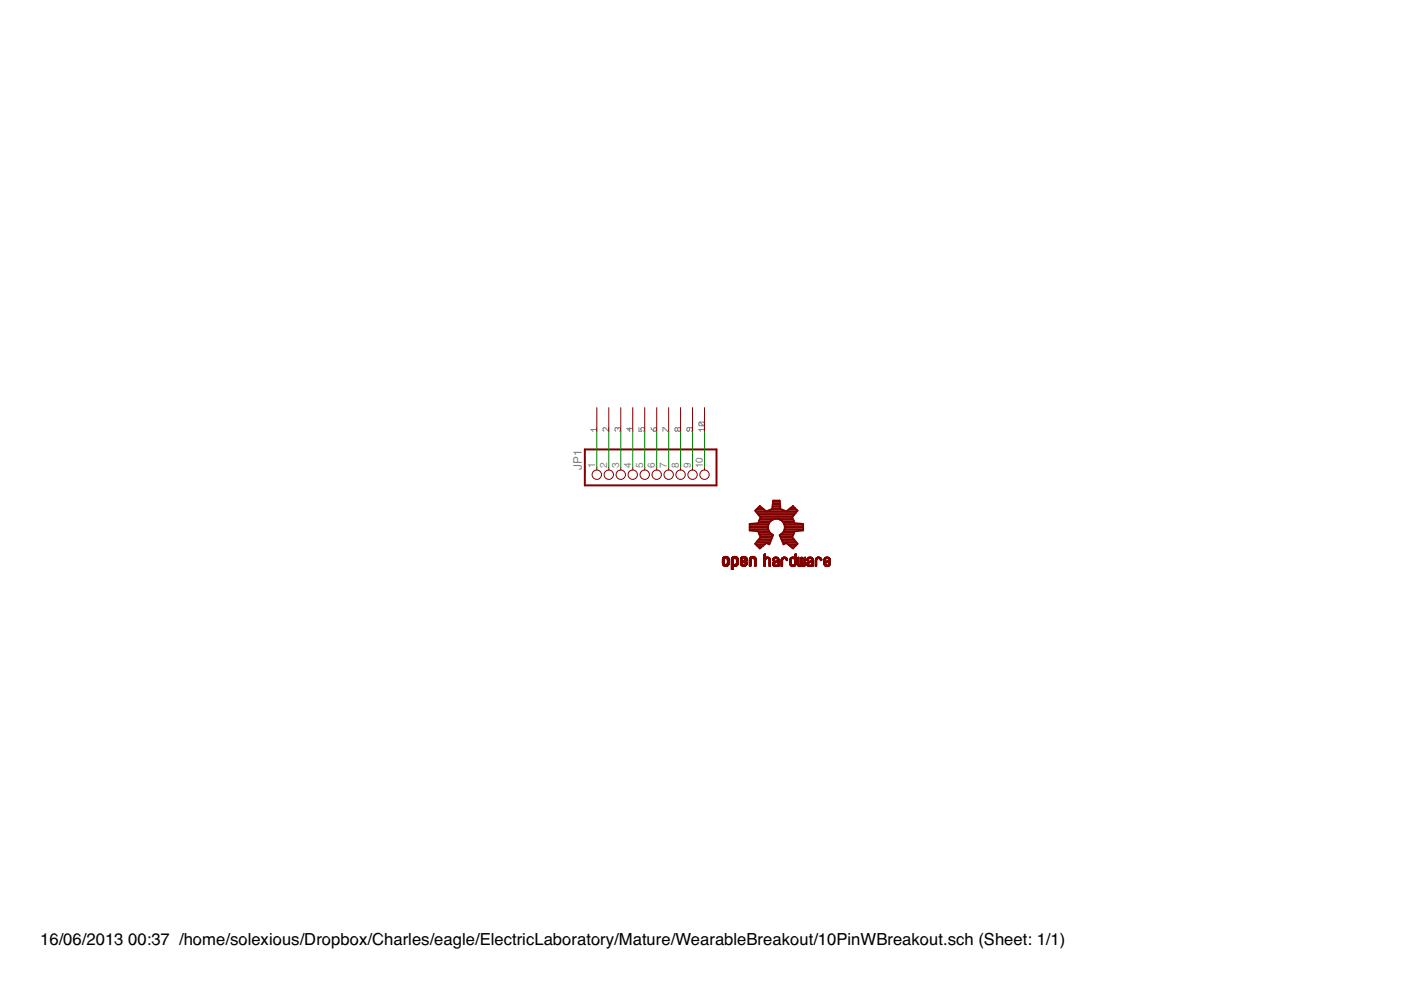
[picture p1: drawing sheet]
<svg xmlns="http://www.w3.org/2000/svg" width="297mm" height="210mm" viewBox="0 0 297 210" stroke-linecap="round" stroke-linejoin="round" font-family="sans-serif">
<g fill="none" stroke="#808080" stroke-width=".21">
<path d="M126.5 91.1h-1.2l.4 .3M126.5 90.7v.7M129 90.7v.7l-.8-.7-.4 .1v.4l.3 .2M131 90.8l-.2-.1-.4 .1v.4l.2 .2M131 90.8l.2-.1 .4 .1v.4l-.2 .2M131 90.8v.3M133.5 90.7v.7l-.6-.6h1.2M135.5 90.7v.7h.6l-.3-.3 .3-.4h.3l.2 .1v.4l-.2 .2M138 90.7l.6 .7M138.6 90.8l.2-.1 .4 .1v.4l-.2 .2h-.4zM140.5 91.4v-.7h.2l.8 .7h.2M143.7 90.8l-.2-.1-.4 .1v.4l.2 .2 .4-.2"/>
<path d="M143.7 90.8l.2-.1 .4 .1v.4l-.2 .2-.4-.2M143.7 90.8v.4M146.2 90.7v.5l-.2 .2-.4-.2v-.4l.2-.1h.8l.2 .1v.4l-.2 .2M148.4 89.5h.7l.2 .2v.4l-.2 .2M148.4 89.5l-.2 .2v.4l.2 .2h.7M148.4 89.5l.7 .8M149.3 91.1h-1.1l.3 .3M149.3 90.7v.7"/>
</g>
<g fill="none" stroke="#800000" stroke-width=".21">
<path d="M126.5 86.4v5.1M126.5 99.1v.6M129.1 86.4v5.1M129.1 99.1v.6M131.6 86.4v5.1M131.6 99.1v.6M134.2 86.4v5.1M134.2 99.1v.6M136.7 86.4v5.1M136.7 99.1v.6M139.2 86.4v5.1M139.2 99.1v.6"/>
<path d="M141.8 86.4v5.1M141.8 99.1v.6M144.3 86.4v5.1M144.3 99.1v.6M146.8 86.4v5.1M146.8 99.1v.6M149.4 86.4v5.1M149.4 99.1v.6M153.2 119.5h.4M153.2 119.4h.3M153.2 119.3h.3M153.2 119.2h.3"/>
<path d="M153.2 119.1h.3M153.2 119h.3M153.2 118.9h.3M153.2 118.8h.3M153.2 118.7h.3M153.2 119.6l.5 .1M153.2 119.6h.4M153.2 119.7h.6M153.2 118.4h1.4M153.2 119.7h1.3M153.2 118.3h1.3M153.3 119.8h1.2"/>
<path d="M153.3 118.3h1.2M153.3 118.2h1.2M153.4 119.9h1M153.4 118.2h1M153.5 118.1h.8M153.5 120h.8M153.6 118.6h-.4M153.6 118.5h-.4M153.7 118.4l-.5 .1M153.7 118h.4M153.7 118.4h-.5M153.8 118h.2"/>
<path d="M154 118.4h.6M154.1 119.7h.5M154.1 118.4l.5 .1M154.2 118.5h.4M154.2 119.5h.4M154.2 118.6h.4M154.2 119.4h.4M154.2 119.3h.4M154.2 119.2h.4M154.2 119.1h.4M154.2 119h.4M154.2 118.9h.4"/>
<path d="M154.2 118.8h.4M154.2 118.7h.4M154.6 119.7h-.6M154.6 119.6h-.5M155.1 120h1.1M155.1 119.8h1.3M155.1 119.7h1.4M155.1 119.7h.6M155.1 119.6l.5 .1M155.1 119.6h.4M155.1 119.5h.4M155.1 119.4h.4"/>
<path d="M155.1 119.4h.3M155.1 119.3h.3M155.1 119.2h.3M155.1 119.1h.3M155.1 119h.3M155.1 118.9h.3M155.1 118.8h.3M155.1 118.7h.3M155.2 118.3h1.2M155.2 118.2h1.2M155.3 118.2h1M155.4 118.1h.8"/>
<path d="M155.5 118.6h-.4M155.5 118.5h-.4M155.6 118.4l-.5 .1M155.6 118h.4M155.6 118.4h-.5M155.7 118h.2M155.9 119.7h.6M156 118.4h.5M156 119.7h.5M156.1 118.5h.4M156.1 118.6h.4M156.1 119.5h.4"/>
<path d="M156.1 119.4h.4M156.1 119.3h.4M156.1 119.2h.4M156.1 119.1h.4M156.1 119h.4M156.1 118.9h.4M156.1 118.8h.4M156.1 118.7h.4M156.3 119.9l-1.2 .1M156.3 119.9h-1.2M156.4 119.8l-1.3 .1M156.5 118.3l-1.4 .1"/>
<path d="M156.5 119.6h-.4M156.5 119.5h-.4M157 119.6l.5 .1M157 119.6h.5M157 119.5h.4M157 118.9h1.4M157 118.8l.4 .1M157 118.8h.3M157 118.6h.4M157 119.7h.6M157.1 119.7h1.2M157.1 118.4h1.3"/>
<path d="M157.1 119.8h1.2M157.1 118.3h1.2M157.1 118.2h1.2M157.2 119.9h1M157.2 118.2h1M157.3 118.1h.8M157.3 120h.8M157.4 118.7h-.4M157.4 119.4h-.4M157.4 118.6h-.4M157.4 118.5h-.4M157.5 119.4h-.5"/>
<path d="M157.5 118.4l-.5 .1M157.5 118h.4M157.6 119.3h-.6M157.6 118.4h-.6M157.6 118.9h.8M157.6 118h.2M157.7 119.3h-.7M157.7 118.8h.7M157.8 119.7h.5M157.8 119.2h-.8M157.8 118.7h.6M157.8 118.4h.6"/>
<path d="M157.9 119.1l-.9 .1M157.9 118.4h.5M157.9 118.7h.5M158 119.6h.4M158 118.5h.4M158 119.5h.4M158 118.6h.4M158 119.4h.4M158.1 119.4h.3M158.1 119.3h.3M158.1 119.1h-1.1M158.1 119l-1.1 .1"/>
<path d="M158.2 119.2h.2M158.3 119h-1.3M158.4 118.9l-1.4 .1M158.4 119.6l-.5 .1M158.9 119.9h.4M158.9 119.8h.4M158.9 119.7h.4M158.9 119.6h.4M158.9 119.5h.4M158.9 119.4h.4M158.9 119.3h.4M158.9 119.2h.4"/>
<path d="M158.9 119.1h.4M158.9 119h.4M158.9 118.9h.4M158.9 118.8h.4M158.9 118.7h.4M158.9 118.6h.4M159 118.4h1.3M159 118.3h1.3M159 118.3h1.2M159 118.2h1.2M159.1 118.2h1M159.2 118.1h.8"/>
<path d="M159.2 120h-.3M159.3 119.9l-.4 .1M159.3 118.6h-.4M159.3 118.5h-.4M159.4 118.4l-.5 .1M159.4 118h.4M159.5 118.4h-.6M159.5 118h.2M159.8 118.4h.5M159.8 118.4l.5 .1M159.9 118.5h.4M159.9 118.6h.5"/>
<path d="M160 119.9h.4M160 119.8h.4M160 119.7h.4M160 119.6h.4M160 119.5h.4M160 119.4h.4M160 119.3h.4M160 119.2h.4M160 119.1h.4M160 119h.4M160 118.9h.4M160 118.8h.4"/>
<path d="M160 118.7h.4M160 118.6h.4M160.3 120h-.3M160.4 119.9l-.4 .1M162 119.9h.3M162 119.8h.3M162 119.7h.3M162 119.6h.3M162 119.5h.3M162 119.4h.3M162 119.3h.3M162 119.2h.3"/>
<path d="M162 119.1h.3M162 119h.3M162 118.9h.3M162 118.8h.3M162 118.7h.3M162 118.6h.3M162 118.4h1.2M162 118.3h1.2M162 118.2l1.1 .1M162 118.2h1.1M162 118.1l.3 .1M162 118.1h.3"/>
<path d="M162 118h.3M162 117.9h.3M162 117.8h.3M162 117.7h.3M162 117.6h.3M162 117.5h.3M162.1 117.5h.2M162.3 120h-.3M162.4 118.6h-.4M162.4 118.5h-.4M162.4 118.2h.6M162.5 118.4l-.5 .1"/>
<path d="M162.6 118.4h-.6M162.6 118.1h.1M162.8 118.4h.5M162.9 118.4l.4 .1M162.9 118.5h.4M163 118.6h.3M163.1 118.8h.3M163.1 118.7h.3M163.1 119.9h.3M163.1 119.8h.3M163.1 119.7h.3M163.1 119.6h.3"/>
<path d="M163.1 119.5h.3M163.1 119.4h.3M163.1 119.3h.3M163.1 119.2h.3M163.1 119.1h.3M163.1 119h.3M163.1 118.9h.3M163.3 120h-.2M163.8 119.7h.3M163.8 119.6l.3 .1M163.8 119.6h.3M163.8 118.9h.2"/>
<path d="M163.8 118.8h.3M163.8 118.7h.3M163.8 119.8h.5M163.8 119.7h.4M163.8 119.5h.4M163.9 119.8l.8 .1M163.9 119.9h.8M163.9 118.4h1.2M164 120h.7M164 118.3h1M164.1 118.8l-.3 .1M164.1 118.2h.8"/>
<path d="M164.1 119.5h-.3M164.1 119.1h1.1M164.1 118.7h-.3M164.1 118.6h-.3M164.2 118.6h-.4M164.2 118.2h.6M164.2 119.4h-.4M164.2 118.5h-.3M164.3 119.1h.9M164.3 118.4l-.4 .1M164.3 119.4h-.4M164.4 119h.8"/>
<path d="M164.4 118.4h-.5M164.4 118.1h.2M164.5 119.3h-.6M164.5 119h.7M164.5 119.8h.1M164.6 119.3h-.7M164.6 118.4h.5M164.6 118.9h.6M164.7 118.4h.4M164.7 119.2h-.8M164.8 118.5h.3M164.8 118.9h.4"/>
<path d="M164.8 118.6h.4M164.8 118.8h.4M164.9 119.2h.3M164.9 118.7h.3M164.9 120h.3M164.9 119.9h.3M164.9 119.8h.3M164.9 119.7h.3M164.9 119.6h.3M164.9 119.5h.3M164.9 119.4h.3M164.9 119.3h.3"/>
<path d="M165.2 119.1l-1.2 .1M165.6 119.9h.3M165.6 119.8h.3M165.6 119.7h.3M165.6 119.6h.3M165.6 119.5h.3M165.6 119.4h.3M165.6 119.3h.3M165.6 119.2h.3M165.6 119.1h.3M165.6 119h.3M165.6 118.9h.3"/>
<path d="M165.6 118.8h.3M165.6 118.7h.3M165.6 118.6h.3M165.7 118.6h.3M165.7 118.4h1.2M165.8 118.3h1M165.9 120h-.3M165.9 118.2h.8M165.9 119.9l-.3 .1M166 118.2h.6M166.1 118.5h-.4M166.1 118.4l-.4 .1"/>
<path d="M166.2 118.4h-.5M166.2 118.1h.1M166.4 118.4h.5M166.5 118.4l.4 .1M166.6 118.5h.3M166.6 118.6h.4M166.7 118.7h.3M166.7 118.6h.3M166.7 118.9h.1M166.9 118.8l-.2 .1M167 118.8h-.3M167.4 119.5h.3"/>
<path d="M167.4 119.4h.3M167.4 119.3h.3M167.4 119.2h.3M167.4 119.1h.3M167.4 119h.3M167.4 118.9h.3M167.4 118.8h.3M167.4 118.7h.3M167.4 119.6l.4 .1M167.4 119.6h.3M167.5 119.7h.3M167.5 119.7l.4 .1"/>
<path d="M167.5 119.8h.5M167.6 119.8h1.1M167.6 119.9h1.1M167.6 119.9h1M167.6 118.3h1.2M167.7 120h.9M167.7 118.2h1.1M167.7 118.7h-.3M167.8 118.6h-.4M167.8 118.6h-.3M167.8 118.2h.6M167.9 118.5h-.4"/>
<path d="M167.9 118.4l-.4 .1M168.1 118.4h-.5M168.1 118.1h.1M168.2 118.4h.6M168.3 119.8h.4M168.3 118.4h.5M168.4 118.5h.4M168.4 119.7h.4M168.4 118.6h.4M168.5 118.6h.3M168.5 119.5h.3M168.5 119.4h.3"/>
<path d="M168.5 119.3h.3M168.5 119.2h.3M168.5 119.1h.3M168.5 119h.3M168.5 118.9h.3M168.5 118.8h.3M168.5 118.7h.3M168.5 118.1h.3M168.5 118h.3M168.5 117.9h.3M168.5 117.8h.3M168.5 117.7h.3"/>
<path d="M168.5 117.6h.3M168.5 117.5h.3M168.6 117.5h.2M168.8 119.6l-.4 .1M168.8 119.6h-.3M168.8 118.3l-1.2 .1M169.1 119.6h.3M169.1 119.5h.3M169.1 119.4h.3M169.1 119.3h.3M169.1 119.2h.3M169.1 119.1h.3"/>
<path d="M169.1 119h.3M169.1 118.9h.3M169.1 118.8h.3M169.1 118.7h.3M169.1 118.6h.3M169.1 118.5h.3M169.1 118.4h.3M169.1 118.3h.3M169.1 119.8h.4M169.1 119.7h.3M169.1 118.2h.3M169.1 119.8h1.7"/>
<path d="M169.2 119.9h1.5M169.2 120h1.4M169.2 118.2h.2M169.7 119.8h.5M169.7 119.7h.4M169.8 119.7h.3M169.8 119.6h.3M169.8 119.5h.3M169.8 119.4h.3M169.8 119.3h.3M169.8 119.2h.3M169.8 119.1h.3"/>
<path d="M169.8 119h.3M169.8 118.9h.3M169.8 118.8h.3M169.8 118.7h.3M169.8 118.6h.3M169.8 118.5h.3M169.8 118.4h.3M169.8 118.3h.3M169.8 118.2h.3M169.9 118.2h.2M170.4 119.7h.4M170.5 119.7h.3"/>
<path d="M170.5 119.6h.3M170.5 119.5h.3M170.5 119.4h.3M170.5 119.3h.3M170.5 119.2h.3M170.5 119.1h.3M170.5 119h.3M170.5 118.9h.3M170.5 118.8h.3M170.5 118.7h.3M170.5 118.6h.3M170.5 118.5h.3"/>
<path d="M170.5 118.4h.3M170.5 118.3h.3M170.5 118.2h.3M170.6 118.2h.2M170.8 119.8h-.4M171 119.7h.4M171 119.6h.4M171 119.5h.4M171.1 119.7h.3M171.1 118.7h.2M171.1 118.7h.3M171.1 119.8h.4"/>
<path d="M171.1 119.8l.8 .1M171.2 119.9h.7M171.2 119.9h.8M171.2 118.4h1.1M171.2 118.9h-.1M171.2 118.3h1.1M171.3 120h.7M171.3 118.3h.9M171.3 118.8l-.2 .1M171.3 118.8h-.2M171.3 118.2h.8M171.4 119.1h1"/>
<path d="M171.4 118.6h-.3M171.4 119.5h-.4M171.4 118.2h.6M171.5 119.4h-.4M171.5 118.5h-.4M171.5 119.1h.9M171.6 119.4h-.5M171.6 118.4l-.5 .1M171.6 119h.8M171.7 118.4h-.5M171.7 119.3h-.6M171.7 118.1h.1"/>
<path d="M171.8 119h.6M171.8 119.8h.1M171.8 118.4h.5M171.8 119.3h-.6M171.9 118.9h.5M171.9 118.4l.5 .1M172 119.2h-.8M172 118.5h.4M172 118.9h.4M172 118.6h.4M172.1 118.6h.3M172.1 118.8h.3"/>
<path d="M172.1 118.7h.3M172.1 119.2h.3M172.1 120h.3M172.1 119.9h.3M172.1 119.8h.3M172.1 119.7h.3M172.1 119.6h.3M172.1 119.5h.3M172.1 119.4h.3M172.1 119.3h.3M172.4 119.1l-1.1 .1M172.9 119.9h.2"/>
<path d="M172.9 119.8h.2M172.9 119.7h.2M172.9 119.6h.2M172.9 119.5h.2M172.9 119.4h.2M172.9 119.3h.2M172.9 119.2h.2M172.9 119.1h.2M172.9 119h.2M172.9 118.9h.2M172.9 118.8h.2M173 118.4h1.1"/>
<path d="M173.1 118.3h1M173.1 118.3h.9M173.1 120h-.2M173.2 118.7h-.3M173.2 118.2h.7M173.2 118.6h-.3M173.2 118.2h.6M173.3 118.5h-.4M173.4 118.4l-.5 .1M173.5 118.4h-.5M173.5 118.1h.1M173.6 118.4h.5"/>
<path d="M173.7 118.4l.5 .1M173.8 118.5h.4M173.9 118.6h.3M173.9 118.7h.3M173.9 118.9h.2M174.2 118.8l-.3 .1M174.2 118.8h-.3M174.7 119.6h.3M174.7 119.5h.3M174.7 119.1h1.1M174.7 119l.3 .1M174.7 119h.3"/>
<path d="M174.7 118.9h.3M174.7 118.8h.3M174.7 118.7h.3M174.7 119.7h.4M174.7 119.7l.4 .1M174.8 119.8h.4M174.8 119.8h1.1M174.8 118.4h1.1M174.9 119.9h1M174.9 118.3h1M174.9 118.3h.9M174.9 120h.9"/>
<path d="M175 118.2h.7M175 118.6h-.3M175 119.4h-.3M175.1 118.2h.5M175.1 118.5h-.4M175.2 119.4h-.5M175.2 118.4l-.4 .1M175.3 119.3h-.6M175.3 118.4h-.5M175.3 118.1h.1M175.3 119h.7M175.4 119.3h-.7"/>
<path d="M175.4 118.9h.6M175.4 118.4h.5M175.5 119.8h.4M175.5 119.2h-.8M175.5 118.4l.5 .1M175.6 118.9h.4M175.6 119.1l-.9 .1M175.6 118.5h.4M175.7 118.8h.3M175.7 119.7h.3M175.7 118.6h.3M175.7 119.6h.3"/>
<path d="M175.7 118.7h.3M175.7 119.5h.3M175.8 119.5h.2M175.8 119.4h.2M175.9 119l-.8 .1M175.9 119.9h-1.1M175.9 119.4h.1M175.9 119.3h.1M176 119.7l-.4 .1M176 119h-.8M176 119.6l-.3 .1M153.5 120h.7"/>
<path d="M153.8 120.1h.2M155.1 120.7h.2M155.1 120.6h.3M155.1 120.5h.3M155.1 120.4h.3M155.1 120.3h.3M155.1 120.2h.3M155.1 120.1h.3M155.1 120.1h.4M155.1 120.8h.1M155.4 120.7h-.3M155.7 120.1h.2"/>
<path d="M156.1 120l-1 .1M157.4 120h.7M157.6 120.1h.2M158.9 120h.2M160.2 120l-.2 .1M162 120.1h.1M162.3 120l-.3 .1M163.1 120.1h.1M163.3 120l-.2 .1M164.2 120.1h.5M164.4 120.1h.1M164.9 120.1h.1"/>
<path d="M165.2 120l-.3 .1M165.6 120.1h.1M165.9 120l-.3 .1M167.7 120h.8M167.9 120.1h.5M168.1 120.1h.1M169.4 120.1h.4M169.6 120.1h.1M170.1 120.1h.4M171.4 120.1h.5M172.1 120.1h.2M172.4 120l-.3 .1"/>
<path d="M172.9 120.1h.1M173.1 120l-.2 .1M175 120h.7M175.1 120.1h.5M175.3 120.1h.1"/>
<circle cx="126.5" cy="100.6" r=".99"/>
<circle cx="129.1" cy="100.6" r=".99"/>
<circle cx="131.6" cy="100.6" r=".99"/>
<circle cx="134.2" cy="100.6" r=".99"/>
<circle cx="136.7" cy="100.6" r=".99"/>
<circle cx="139.2" cy="100.6" r=".99"/>
<circle cx="141.8" cy="100.6" r=".99"/>
<circle cx="144.3" cy="100.6" r=".99"/>
<circle cx="146.8" cy="100.6" r=".99"/>
<circle cx="149.4" cy="100.6" r=".99"/>
</g>
<path d="M124 95.3h27.9v7.6h-27.9z" fill="none" stroke="#800000" stroke-width=".42"/>
<g fill="none" stroke="#800000" stroke-width=".38">
<path d="M158.9 112.3h4M158.9 111.9h3.9M158.9 111.6h3.9M158.9 111.2h4M160.2 115.4h2M160.2 112.6h2.8M160.2 108.4h2.3M160.3 108.1h1.8M160.3 115.1h3M160.5 108.8h8.2M160.5 115.8h1.2M160.6 114.7h2.8"/>
<path d="M160.7 107.7h.9M160.8 110.9h2.3M160.8 109.1h7.6M160.9 114.4h2.6M160.9 113h2.4M160.9 110.5h2.5M160.9 116.1h.4M161 113.3h2.7M161 107.4h.2M161 110.2h2.9M161.1 109.5h7M161.2 114h2.5"/>
<path d="M161.2 113.7h2.6M161.2 109.8h6.8M162.5 108.5l-1.4-1.2-1 1 1.2 1.4-.5 1.2-1.9 .2v1.4l1.9 .2 .5 1.2-1.2 1.4 1 1 1.4-1.2 .6 .3 .8-2-.2-.1M162.6 108.4h4M162.9 111.2a1.79 1.79 0 0 0 .8 2.1M163.1 115.4h.1M163.3 108.1l.4-.1 .2-1.9h1.4l.2 1.9 .4 .1M163.3 108.1l-.8 .4M163.3 108.1h2.6M163.7 107.7h1.8M163.8 107.4h1.6M163.8 107h1.6"/>
<path d="M163.9 106.7h1.5M163.9 106.3h1.4M165.4 110.2h2.8M165.4 113.7h2.6M165.5 114h2.6M165.5 113.3h2.7M165.7 114.4h2.6M165.8 114.7h2.8M165.8 110.5a1.78 1.78 0 0 0-2.9 .7M165.8 110.5a1.79 1.79 0 0 1-.3 2.8M165.9 110.5h2.4M165.9 108.1l.8 .4 1.4-1.2 1 1-1.2 1.4 .4 .8"/>
<path d="M165.9 113h2.4M166 115.1h2.9M166.1 115.4h.1M166.1 110.9h2.3M166.2 112.6h2.8M166.3 111.2h4M166.3 112.3h4M166.4 111.6h3.9M166.4 111.9h3.9M166.7 108.4h2.3M167 115.4h2M167.2 108.1h1.7"/>
<path d="M167.5 115.8h1.2M167.6 107.7h1M167.9 116.1h.4M168 107.4h.2M168.3 110.5l.1 .4 1.9 .2v1.4l-1.9 .2-.5 1.2 1.2 1.4-1 1-1.4-1.2-.6 .3-.8-2 .2-.1"/>
</g>
<path d="M126.5 91.5v7.6M129.1 91.5v7.6M131.6 91.5v7.6M134.2 91.5v7.6M136.7 91.5v7.6M139.2 91.5v7.6M141.8 91.5v7.6M144.3 91.5v7.6M146.8 91.5v7.6M149.4 91.5v7.6" fill="none" stroke="#008000" stroke-width=".21"/>
<g font-size="3.5">
<text x="8.5" y="200.4">16/06/2013</text>
<text x="27.2" y="200.4">00:37 /home/solexious/Dropbox/Charles/eagle/ElectricLaboratory/Mature/WearableBreakout/10PinWBreakout.sch (Sheet: 1/1)</text>
</g>
<text font-size="2.5" fill="#808080" x="123.4" y="99.6" transform="rotate(-90 123.4 99.6)">JP1</text>
<g font-size="2.1" fill="#808080">
<text x="126.2" y="99.3" transform="rotate(-90 126.2 99.3)">1</text>
<text x="128.7" y="99.3" transform="rotate(-90 128.7 99.3)">2</text>
<text x="131.3" y="99.3" transform="rotate(-90 131.3 99.3)">3</text>
<text x="133.8" y="99.3" transform="rotate(-90 133.8 99.3)">4</text>
<text x="136.3" y="99.3" transform="rotate(-90 136.3 99.3)">5</text>
<text x="138.9" y="99.3" transform="rotate(-90 138.9 99.3)">6</text>
<text x="141.4" y="99.3" transform="rotate(-90 141.4 99.3)">7</text>
<text x="143.9" y="99.3" transform="rotate(-90 143.9 99.3)">8</text>
<text x="146.5" y="99.3" transform="rotate(-90 146.5 99.3)">9</text>
<text x="149" y="99.3" transform="rotate(-90 149 99.3)">10</text>
</g>
</svg>
